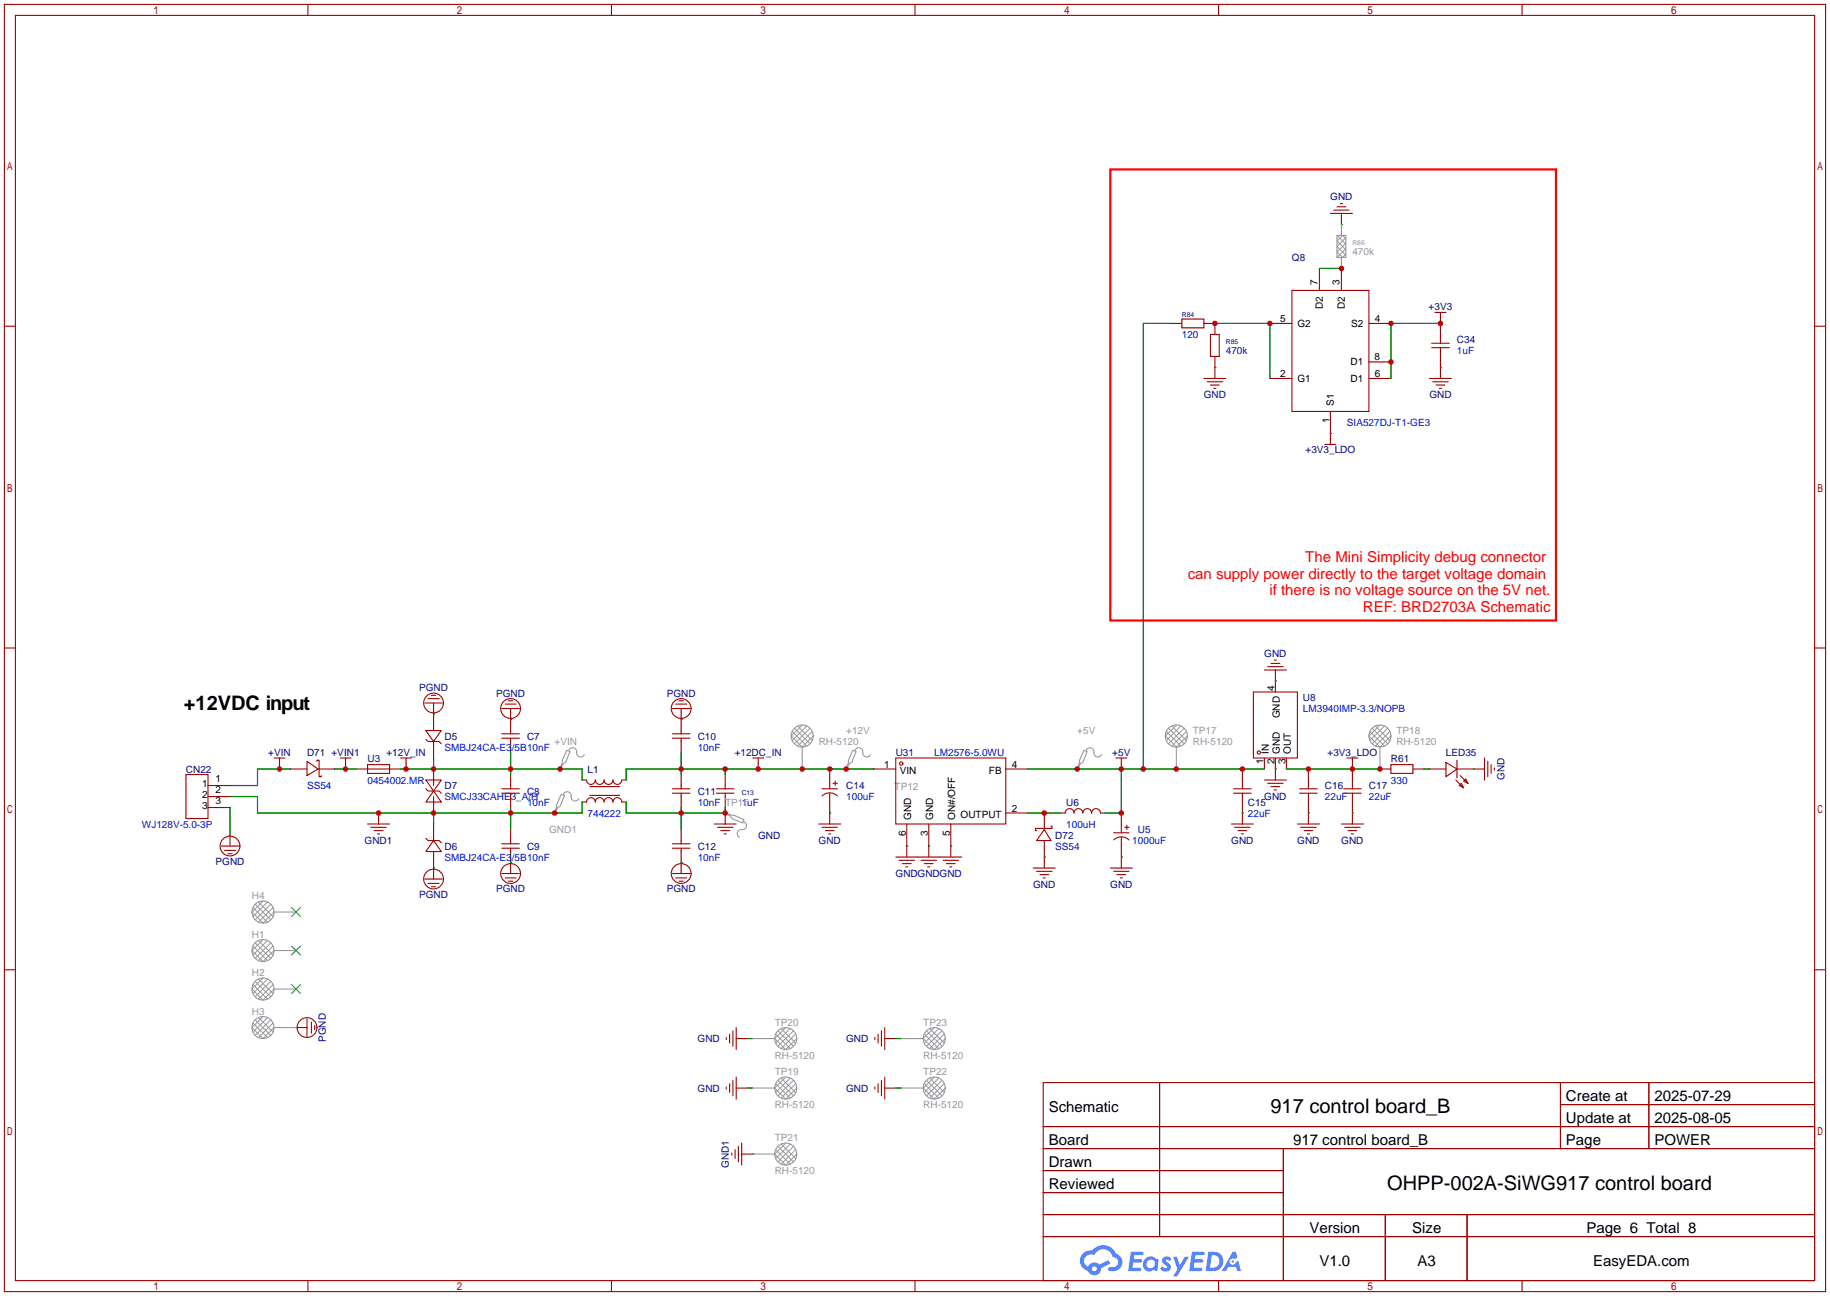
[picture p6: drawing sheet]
<svg xmlns="http://www.w3.org/2000/svg" width="422mm" height="299mm" viewBox="0 0 422 299" stroke-linecap="round" stroke-linejoin="round" font-family="sans-serif">
<g fill="none" stroke="#a10000" stroke-width=".25">
<path d="M1 1h420.4v297.2h-420.4zM3.6 3.6h415.2v292.1h-415.2zM71.1 1v2.6M141.1 1v2.6M211.2 1v2.6M281.3 1v2.6M351.3 1v2.6M1 75.3h2.6M418.8 75.3h2.6M1 149.6h2.6M418.8 149.6h2.6M1 223.9h2.6"/>
<path d="M418.8 223.9h2.6M240.8 249.9h178v45.8h-178zM267.7 249.9v35.6M360.2 249.9v15.3M360.2 255h58.6M380.6 249.9v15.3M240.8 260.1h178M240.8 265.2h178M240.8 270.3h55.4M240.8 275.3h55.4M296.2 265.2v30.5M71.1 295.7v2.5"/>
<path d="M141.1 295.7v2.5M211.2 295.7v2.5M240.8 280.4h178M240.8 285.5h178M281.3 295.7v2.5M319.8 280.4v15.3M338.6 280.4v15.3M351.3 295.7v2.5"/>
</g>
<g fill="#5487ff">
<path d="M268.5 290.3a1.3 1.3 0 0 1 1.9 .3l-.4 .6a.54 .54 0 0 0-1-.2l.2 .2a1.28 1.28 0 0 1 .8 2 1.53 1.53 0 0 1-2.2-.3l.5-.6 .8 .5a.31 .31 0 0 0 .3-.3 .31 .31 0 0 0-.2-.3 1.12 1.12 0 0 1-.7-1.9z"/>
<path d="M270.8 290.2h.8l.7 1.9 1.2-1.9h.9l-2.7 4.5h-.9l1-1.7z"/>
<path d="M261 289h2.3a.46 .46 0 0 1 .5 .1 .46 .46 0 0 1 .1 .5l-.3 .2h-1.8l-.1 .9h1.6a.4 .4 0 0 1 .3 .4 .4 .4 0 0 1-.4 .4h-1.6l-.2 1.2h1.4a.46 .46 0 0 1 .5 .1 .46 .46 0 0 1 .1 .5l-.4 .2h-2.6z"/>
<path d="M275.1 289h2.3a.47 .47 0 0 1 .5 .1 .47 .47 0 0 1 .1 .5l-.3 .2h-1.8l-.1 .9h1.6a.4 .4 0 0 1 .4 .4 .4 .4 0 0 1-.5 .4h-1.6l-.2 1.2h1.4a.46 .46 0 0 1 .5 .1 .46 .46 0 0 1 .1 .5l-.4 .2h-2.6z"/>
<path d="M284.5 289h.8l.3 1.3-.6 .4a.75 .75 0 0 0-1.1 .3 .75 .75 0 0 0 .5 1 .75 .75 0 0 0 .9-.6l.5-.3 .6 2.4h-.8l-.3-1h-1.8l-.5 1h-1z"/>
<path d="M278.9 289l-.6 4.5h1.4a2.27 2.27 0 0 0 2.7-2.3 2.27 2.27 0 0 0-2.7-2.2zM279.7 289.8a1.5 1.5 0 0 1 1.8 1.5 1.5 1.5 0 0 1-1.9 1.4h-.3z"/>
<path d="M264.4 290.6a1.6 1.6 0 0 0-.4 2.3 1.6 1.6 0 0 0 2.3 .2l.8 .4 .3-2.5-.1-.3h-.5a1.58 1.58 0 0 0-2.4-.1zM265 291.1a.99 .99 0 0 1 1.6 .6 .99 .99 0 0 1-1.3 1.1 .98 .98 0 0 1-.3-1.7z"/>
<path d="M250 289.4a2.37 2.37 0 0 0 1.1 4 1.54 1.54 0 0 0 1.8 1 1.54 1.54 0 0 0 1.2-1.6l2.2-1.1-.5-.8-2.1 1.1a1.57 1.57 0 0 0-2.6 .4 1.5 1.5 0 0 1-.7-2.1 1.5 1.5 0 0 1 2.2-.5 2.23 2.23 0 0 1 2.3-1.4 2.23 2.23 0 0 1 1.9 1.8 1.16 1.16 0 0 1 1.3 1.1 1.16 1.16 0 0 1-1.1 1.3h-.7a.47 .47 0 0 0-.5 .3 .47 .47 0 0 0 .4 .6 2.14 2.14 0 0 0 2.7-1.4 2.14 2.14 0 0 0-1.3-2.7 3.2 3.2 0 0 0-5.5-.7l-1.1 .1zM252 292.9a.6 .6 0 0 1 1.2 0 .6 .6 0 0 1-1.2 0z"/>
<circle cx="284.6" cy="291.3" r=".28"/>
</g>
<g fill="none" stroke="#a10000" stroke-width=".25">
<path d="M307.1 49.3h5.1M307.8 48.5h3.6M308.6 47.8h2M309.4 47h.5M309.6 49.3v2.5M270.3 74.7h2.5M272.8 73.7h5.1v2h-5.1zM277.9 74.7h2.5v2.5M279.4 77.2h2v5.1h-2zM293.1 74.7h5.1M298.2 67.1h17.8v27.9h-17.8zM304.5 62v5.1"/>
<path d="M309.6 62v5.1M316 74.7h5.1M330.5 79.2h4M331.2 72.1h2.6M332.5 72.1v7.1M277.9 87.4h5.1M278.6 88.1h3.6M279.4 88.9h2M280.2 89.7h.5M280.4 82.3v5.1M293.1 87.4h5.1M307.1 95v7.6"/>
<path d="M316 87.4h5.1M316 83.6h5.1M329.9 87.4h5.1M330.5 80.3h4M330.7 88.1h3.6M331.5 88.9h2M332.2 89.7h.5M332.5 80.3v7.1M305.8 102.6h2.6M289.3 159.8h10.2v15.2h-10.2zM291.8 154.7h5.1M292.6 153.9h3.6"/>
<path d="M293.4 153.2h2M294.1 152.4h.5M294.4 154.7v5.1M42.9 178.8h5.1v10.2h-5.1zM63.2 175h2.6M64.5 175v2.5M67.1 177.5h3.8M70.9 175.8l2.5 1.7-2.5 1.6zM73.2 175.8v-.3h.5v3.8h.5v-.2M73.4 177.5h3.8M78.5 175h2.5M79.8 175v2.5"/>
<path d="M82.3 177.5h10.2M84.8 176.5h5.1v2.1h-5.1zM92.5 175h2.5M93.7 175v2.5M98 162.3h4.1M98.3 170.7l.5 .5h2.5l.6 .5M98.3 168.7h3.6l-1.8 2.5zM98.8 161.3h2.5M99.6 160.5h1M100.1 162.3v6.4M100.1 171.2v3.8M100.1 177.5v3.9"/>
<path d="M115.8 170.4h4.1M115.8 169.4h4.1M115.8 163.6h4.1M116.6 162.6h2.5M117.3 161.8h1.1M117.9 163.6v5.8M117.9 170.4v3.3M117.9 178.8v3.3M155.2 170.4h4.1M155.2 169.4h4.1M155.2 163.6h4.1M156 162.6h2.5"/>
<path d="M156.7 161.8h1M157.2 163.6v5.8M157.2 170.4v3.3M157.2 178.8v3.3M167.4 178.8v3.3M173.7 175h2.6M175 175v2.5M191.5 177.5v4.6M201.7 177.5h5.1M206.8 175h25.4v15.2h-25.4zM232.2 177.5h5M257.6 175h2.5"/>
<path d="M258.8 175v2.5M286.8 177.5v4.6M291.8 175v2.5M294.4 175v5.1M296.9 175v2.5M302 177.5v4.6M310.9 175h2.5M312.2 175v7.1M318.5 177.5h2.6M321.1 176.5h5v2.1h-5zM326.1 177.5h2.6M329.9 177.5h3.9"/>
<path d="M333.8 176l2.5 1.5-2.5 1.8zM336.3 177.5h6.3M336.3 175.5v4.1M337.1 179.1l1.7 1.7M342.6 175v5.1M343.4 175.8v3.5M344.2 176.5v2.1M344.9 177.3v.5M48 181.4h5.1M48 183.9h5.1M48 186.4h5.1M51.1 195.3h4"/>
<path d="M51.8 196.3h2.6M52.6 197.1h1M53.1 192.8v2.5M84.8 190.2h5.1M85.6 191h3.6M86.4 191.8h2M87.1 192.5h.5M87.4 187.7v2.5M98.3 193.5l.5 .6h2.5l.6 .5M98.3 182.1l.5 .5h2.5l.6 .5M98.3 180.1h3.6l-1.8 2.5zM100.1 194.1l1.8 2.5h-3.6z"/>
<path d="M100.1 182.6l1.8 2.6h-3.6zM100.1 183.9v3.8M100.1 190.2v3.9M100.1 196.6v6.3M115.8 183.1h4.1M115.8 182.1h4.1M115.8 195.8h4.1M115.8 194.8h4.1M117.9 183.1v3.3M117.9 191.5v3.3M117.9 195.8v5.9M134.4 185.2h1a1.02 1.02 0 0 1 1-1.1 1.02 1.02 0 0 1 1 1.1 1.02 1.02 0 0 1 1-1.1 1.02 1.02 0 0 1 1 1.1 1.02 1.02 0 0 1 1.1-1.1 1.02 1.02 0 0 1 1 1.1 1.02 1.02 0 0 1 1-1.1 1.02 1.02 0 0 1 1 1.1h1"/>
<path d="M134.4 180.1h1a1.02 1.02 0 0 0 1 1 1.02 1.02 0 0 0 1-1 1.02 1.02 0 0 0 1 1 1.02 1.02 0 0 0 1-1 1.02 1.02 0 0 0 1.1 1 1.02 1.02 0 0 0 1-1 1.02 1.02 0 0 0 1 1 1.02 1.02 0 0 0 1-1h1M136.1 181.6h6.9M136.1 183.6h6.9M155.2 183.1h4.1M155.2 182.1h4.1M155.2 195.8h4.1M155.2 194.8h4.1M157.2 183.1v3.3M157.2 191.5v3.3M157.2 195.8v5.9M164.8 190.2h5.1M165.4 183.1h4"/>
<path d="M165.4 182.1h4M165.6 191h3.6M166.4 191.8h2M167.1 192.5h.5M167.4 183.1v3.3M167.4 187.7v2.5M189 190.2h5.1M189.7 182.1h3.6M189.7 191h3.6M189.8 183.8a2.54 2.54 0 0 1 3.5 0M190.5 191.8h2M191.3 192.5h.5"/>
<path d="M191.5 183.1v7.1M192.3 180.8h1M192.8 180.3v1.1M206.8 197.9h15.2M207.5 198.6h3.6M208.3 199.4h2M209.3 190.2v7.7M212.6 198.6h3.6M213.4 199.4h2M214.4 190.2v7.7M217.7 198.6h3.5M218.4 199.4h2.1"/>
<path d="M219.5 190.2v7.7M232.2 187.7h5M241 191.5l1.6 2.6h-3.3zM241 187.7v3.8M241 194.1v6.3M242.6 190.8h.2v.5h-3.8v.5h.3M244.9 187.7h1a1.02 1.02 0 0 1 1-1 1.02 1.02 0 0 1 1 1 1.02 1.02 0 0 1 1-1 1.02 1.02 0 0 1 1 1 1.02 1.02 0 0 1 1.1-1 1.02 1.02 0 0 1 1 1 1.02 1.02 0 0 1 1-1 1.02 1.02 0 0 1 1 1h1M257 192.3h3.6M257.1 193.9a2.54 2.54 0 0 1 3.5 0M258.8 187.7v4.6M258.8 193.3v7.1M259.6 191h1"/>
<path d="M260.1 190.5v1M284.2 190.2h5.1M284.7 183.1h4.1M284.7 182.1h4.1M285 191h3.5M285.8 191.8h2M286.5 192.5h.5M286.8 183.1v7.1M291.8 180.1h5.1M292.6 180.8h3.6M293.4 181.6h2M294.1 182.4h.5"/>
<path d="M299.5 190.2h5M300 183.1h4M300 182.1h4M300.2 191h3.6M301 191.8h2M301.8 192.5h.5M302 183.1v7.1M309.6 190.2h5.1M310.1 183.1h4.1M310.1 182.1h4.1M310.4 191h3.5M311.1 191.8h2.1"/>
<path d="M311.9 192.5h.5M312.2 183.1v7.1M336 180.1l1.8 1.8M336.8 181.4l.5-.6 .5 1.1zM337.8 180.3l.5-.5 .5 1zM98 202.9h4.1M98.8 204h2.5M99.6 204.7h1M115.8 201.7h4.1M116.6 202.7h2.5M117.3 203.5h1.1M155.2 201.7h4.1"/>
<path d="M156 202.7h2.5M156.7 203.5h1M209 200.2h.5M214.1 200.2h.5M219.2 200.2h.5M238.5 200.4h5.1M239.3 201.2h3.5M240 201.9h2.1M240.8 202.7h.5M256.3 200.4h5.1M257 201.2h3.6M257.8 201.9h2"/>
<path d="M258.6 202.7h.5M68.3 237.2h2.6M70.9 235.2v4.1M71.9 236v2.5M72.6 236.7v1M167.6 239.5v.5M168.4 238.8v2M169.2 238v3.6M169.9 239.8h2.6M169.9 237.2v5.1M201.9 239.5v.5M202.7 238.8v2"/>
<path d="M203.5 238v3.6M204.2 239.8h2.6M204.2 237.2v5.1M167.6 251v.5M168.4 250.2v2M169.2 249.4v3.6M169.9 248.7v5M169.9 251.2h2.6M201.9 251v.5M202.7 250.2v2M203.5 249.4v3.6M204.2 251.2h2.6"/>
<path d="M204.2 248.7v5M168.9 266.2v.5M169.7 265.4v2.1M170.4 264.7v3.5M171.2 266.4h2.5M171.2 263.9v5.1"/>
<circle cx="100.1" cy="162.3" r="2.29"/>
<circle cx="117.9" cy="163.6" r="2.29"/>
<circle cx="157.2" cy="163.6" r="2.29"/>
<circle cx="208" cy="176.3" r=".38"/>
<circle cx="290.6" cy="173.7" r=".38"/>
<circle cx="53.1" cy="195.3" r="2.29"/>
<circle cx="100.1" cy="202.9" r="2.29"/>
<circle cx="117.9" cy="201.7" r="2.29"/>
<circle cx="157.2" cy="201.7" r="2.29"/>
<circle cx="70.9" cy="237.2" r="2.29"/>
</g>
<g fill="none" stroke="#008700" stroke-width=".25">
<path d="M309.6 51.8h.1M270.3 74.7h-6.4v102.8M280.4 74.7h12.7v12.7M304.5 62h5.1M332.5 74.7h-11.4v12.7M280.4 84.8h.1M332.5 84.8h.1M307.1 100.1h.1M294.4 157.2h.1M67.1 177.5h-7.7v3.9h-6.3M77.2 177.5h5.1M92.5 177.5h41.9v2.6"/>
<path d="M100.1 164.8h.1M100.1 175v2.5M117.9 166.1h.1M117.9 173.7v5.1M157.2 166.1h.1M157.2 173.7v5.1M167.4 177.5v1.3M201.7 177.5h-57.2v2.6M237.2 177.5h54.6M258.8 177.5v10.2h-3.8M294.4 177.5h.1M296.9 177.5h21.6"/>
<path d="M328.7 177.5h1.2M340.1 177.5h.1M53.1 183.9h6.3v3.8h75v-2.5M53.1 186.4v6.4M100.1 187.7v2.5M117.9 199.1h.1M117.9 186.4v5.1M144.5 185.2v2.5h22.9v-1.3M157.2 199.1h.1M157.2 186.4v5.1M191.5 187.7h.1M209.3 195.3h.1"/>
<path d="M214.4 195.3h.1M219.5 195.3h.1M237.2 187.7h7.7M241 197.9h.1M258.8 197.9h.1M286.8 187.7h.1M302 187.7h.1M312.2 187.7h.1M100.1 200.4h.1M68.3 237.2h.1M172.5 239.8h1.2M206.8 239.8h1.2"/>
<path d="M172.5 251.2h1.2M206.8 251.2h1.2M173.7 266.4h.1"/>
</g>
<path d="M256.3 39.1h102.9v104.2h-102.9z" fill="none" stroke="#f00" stroke-width=".51"/>
<g fill="none" stroke="#999" stroke-width=".25">
<path d="M308.6 54.4h2v5h-2zM309.6 51.8v2.6M309.6 59.4v2.6M129.3 177.3v.2M130.8 173.2l.8 .3-1 2.5-.6 .3-.7 1.2 .5-1.5v-.5zM131.3 173.2a.93 .93 0 0 1 1.1-.5 .93 .93 0 0 1 .7 1 .94 .94 0 0 0 .7 1 .94 .94 0 0 0 1.1-.5M185.2 172.5v5M195.3 177.3v.2M196.8 173.2l.8 .3-1 2.5-.5 .3-.8 1.2 .5-1.5v-.5zM197.4 173.2a.93 .93 0 0 1 1.1-.5 .93 .93 0 0 1 .6 1 .94 .94 0 0 0 .7 1 .94 .94 0 0 0 1.1-.5M248.7 177.3v.2M250.2 173.2l.8 .3-1.1 2.5-.5 .3-.7 1.2 .5-1.5v-.5z"/>
<path d="M250.7 173.2a.93 .93 0 0 1 1.1-.5 .93 .93 0 0 1 .7 1 .94 .94 0 0 0 .7 1 .94 .94 0 0 0 1.1-.5M271.5 172.5v5M318.5 172.5v5M128 187.5v.2M129.5 183.4l.8 .2-1 2.6-.5 .2-.8 1.3 .5-1.5v-.5zM130 183.4a.93 .93 0 0 1 1.2-.6 .93 .93 0 0 1 .6 1.1 .94 .94 0 0 0 .7 1 .94 .94 0 0 0 1.1-.5M167.4 187.7l1.5 .5h.5l2.3 1-.3 .8-2.5-1-.2-.5zM167.4 187.7h.2M171.7 189.7a.93 .93 0 0 1 .6 1.2 .93 .93 0 0 1-1.1 .6 .94 .94 0 0 0-1 .7 .94 .94 0 0 0 .5 1.1M63.2 219.5h5.1M63.2 210.6h5.1M63.2 228.3h5.1"/>
<path d="M63.2 237.2h5.1M173.7 239.8h5.1M208 239.8h5.1M173.7 251.2h5.1M208 251.2h5.1M173.7 266.4h5.1"/>
<circle cx="185.2" cy="169.9" r="2.54"/>
<circle cx="271.5" cy="169.9" r="2.54"/>
<circle cx="318.5" cy="169.9" r="2.54"/>
<circle cx="60.7" cy="210.6" r="2.54"/>
<circle cx="60.7" cy="219.5" r="2.54"/>
<circle cx="60.7" cy="237.2" r="2.54"/>
<circle cx="60.7" cy="228.3" r="2.54"/>
<circle cx="181.4" cy="239.8" r="2.54"/>
<circle cx="215.6" cy="239.8" r="2.54"/>
<circle cx="181.4" cy="251.2" r="2.54"/>
<circle cx="215.6" cy="251.2" r="2.54"/>
<circle cx="181.4" cy="266.4" r="2.54"/>
</g>
<path d="M67.3 218.4l2 2.1M67.3 209.5l2 2.1M69.3 218.4l-2 2.1M69.3 209.5l-2 2.1M67.3 227.3l2 2.1M69.3 227.3l-2 2.1" fill="none" stroke="#3c3" stroke-width=".25"/>
<g fill="none" stroke="#999" stroke-width=".23">
<path d="M308.6 54.4l2 2M310.6 55.1l-.7-.7-1.3 1.2 2 2.1M310.6 54.9l-2 2 2 2M310.6 56.1l-2 2.1 1.3 1.2 .7-.7M310.6 57.4l-2 2M182.9 168.9l3.3 3.3M183.4 168.1l3.6 3.6M184.1 167.6l3.4 3.4M185.2 167.4l-2.6 2.5 2.6 2.6 2.5-2.6M186.2 167.6l-3.3 3.4M187 168.1l-3.6 3.6M187.5 168.9l-3.4 3.3"/>
<path d="M269.2 168.9l3.4 3.3M269.7 168.1l3.6 3.6M270.5 167.6l3.3 3.4M271.5 167.4l-2.5 2.5 2.5 2.6 2.6-2.6M272.6 167.6l-3.4 3.4M273.3 168.1l-3.6 3.6M273.8 168.9l-3.3 3.3M316.2 168.9l3.4 3.3M316.7 168.1l3.6 3.6M317.5 167.6l3.3 3.4M318.5 167.4l-2.5 2.5 2.5 2.6 2.6-2.6M319.6 167.6l-3.4 3.4"/>
<path d="M320.3 168.1l-3.6 3.6M320.8 168.9l-3.3 3.3M58.4 218.4l3.4 3.4M58.4 209.5l3.4 3.4M58.9 217.7l3.6 3.6M58.9 208.8l3.6 3.6M59.7 217.1l3.3 3.4M59.7 208.3l3.3 3.3M60.7 216.9l-2.5 2.6 2.5 2.5 2.5-2.5M60.7 208l-2.5 2.6 2.5 2.5 2.5-2.5M61.8 217.1l-3.4 3.4M61.8 208.3l-3.4 3.3"/>
<path d="M62.5 217.7l-3.6 3.6M62.5 208.8l-3.6 3.6M63 218.4l-3.3 3.4M63 209.5l-3.3 3.4M58.4 227.3l3.4 3.4M58.4 236.2l3.4 3.4M58.9 226.6l3.6 3.5M58.9 235.4l3.6 3.6M59.7 226l3.3 3.4M59.7 234.9l3.3 3.4M60.7 225.8l-2.5 2.5 2.5 2.6 2.5-2.6M60.7 234.7l-2.5 2.5 2.5 2.6 2.5-2.6"/>
<path d="M61.8 226l-3.4 3.4M61.8 234.9l-3.4 3.4M62.5 226.6l-3.6 3.5M62.5 235.4l-3.6 3.6M63 227.3l-3.3 3.4M63 236.2l-3.3 3.4M179 238.7l3.4 3.4M179.6 238l3.6 3.6M180.3 237.5l3.4 3.3M181.4 237.2l-2.6 2.6 2.6 2.5 2.5-2.5M182.4 237.5l-3.4 3.3M183.2 238l-3.6 3.6"/>
<path d="M183.7 238.7l-3.4 3.4M213.3 238.7l3.4 3.4M213.9 238l3.5 3.6M214.6 237.5l3.4 3.3M215.6 237.2l-2.5 2.6 2.5 2.5 2.6-2.5M216.7 237.5l-3.4 3.3M217.4 238l-3.5 3.6M218 238.7l-3.4 3.4M179 250.2l3.4 3.3M179.6 249.4l3.6 3.6M180.3 248.9l3.4 3.4M181.4 248.7l-2.6 2.5 2.6 2.5 2.5-2.5"/>
<path d="M182.4 248.9l-3.4 3.4M183.2 249.4l-3.6 3.6M183.7 250.2l-3.4 3.3M213.3 250.2l3.4 3.3M213.9 249.4l3.5 3.6M214.6 248.9l3.4 3.4M215.6 248.7l-2.5 2.5 2.5 2.5 2.6-2.5M216.7 248.9l-3.4 3.4M217.4 249.4l-3.5 3.6M218 250.2l-3.4 3.3M179 265.4l3.4 3.4M179.6 264.6l3.6 3.6"/>
<path d="M180.3 264.1l3.4 3.4M181.4 263.9l-2.6 2.5 2.6 2.6 2.5-2.6M182.4 264.1l-3.4 3.4M183.2 264.6l-3.6 3.6M183.7 265.4l-3.4 3.4"/>
</g>
<g fill="#c00">
<circle cx="129.3" cy="177.5" r=".63"/>
<circle cx="117.9" cy="177.5" r=".63"/>
<circle cx="100.1" cy="177.5" r=".63"/>
<circle cx="93.7" cy="177.5" r=".63"/>
<circle cx="117.9" cy="187.7" r=".63"/>
<circle cx="100.1" cy="187.7" r=".63"/>
<circle cx="87.4" cy="187.7" r=".63"/>
<circle cx="128" cy="187.7" r=".63"/>
<circle cx="167.4" cy="187.7" r=".63"/>
<circle cx="157.2" cy="187.7" r=".63"/>
<circle cx="241" cy="187.7" r=".63"/>
<circle cx="302" cy="177.5" r=".63"/>
<circle cx="312.2" cy="177.5" r=".63"/>
<circle cx="318.5" cy="177.5" r=".63"/>
<circle cx="79.8" cy="177.5" r=".63"/>
<circle cx="64.5" cy="177.5" r=".63"/>
<circle cx="286.8" cy="177.5" r=".63"/>
<circle cx="271.5" cy="177.5" r=".63"/>
<circle cx="263.9" cy="177.5" r=".63"/>
<circle cx="258.8" cy="177.5" r=".63"/>
<circle cx="258.8" cy="187.7" r=".63"/>
<circle cx="248.7" cy="177.5" r=".63"/>
<circle cx="191.5" cy="177.5" r=".63"/>
<circle cx="195.3" cy="177.5" r=".63"/>
<circle cx="185.2" cy="177.5" r=".63"/>
<circle cx="175" cy="177.5" r=".63"/>
<circle cx="167.4" cy="177.5" r=".63"/>
<circle cx="157.2" cy="177.5" r=".63"/>
<circle cx="309.6" cy="62" r=".63"/>
<circle cx="321.1" cy="83.6" r=".63"/>
<circle cx="321.1" cy="74.7" r=".63"/>
<circle cx="332.5" cy="74.7" r=".63"/>
<circle cx="293.1" cy="74.7" r=".63"/>
<circle cx="280.4" cy="74.7" r=".63"/>
</g>
<g font-size="4.6">
<text x="42.5" y="163.9">+12VDC input</text>
<text x="293.3" y="257">917 control board_B</text>
<text x="320.2" y="274.8">OHPP-002A-SiWG917 control board</text>
</g>
<g font-size="3.5" fill="#f00">
<text x="301.3" y="129.9">The Mini Simplicity debug connector</text>
<text x="274.1" y="133.7">can supply power directly to the target voltage domain</text>
<text x="293" y="137.5">if there is no voltage source on the 5V net.</text>
<text x="314.6" y="141.3">REF: BRD2703A Schematic</text>
</g>
<g font-size="3.5">
<text x="242.1" y="256.7">Schematic</text>
<text x="361.5" y="254.2">Create at</text>
<text x="381.9" y="254.2">2025-07-29</text>
<text x="361.5" y="259.2">Update at</text>
<text x="381.9" y="259.2">2025-08-05</text>
<text x="242.1" y="264.3">Board</text>
<text x="242.1" y="269.4">Drawn</text>
<text x="298.5" y="264.3">917 control board_B</text>
<text x="361.5" y="264.3">Page</text>
<text x="381.9" y="264.3">POWER</text>
<text x="242.1" y="274.5">Reviewed</text>
<text x="302.3" y="284.6">Version</text>
<text x="326" y="284.6">Size</text>
<text x="366.2" y="284.6">Page 6 Total 8</text>
<text x="304.6" y="292.3">V1.0</text>
<text x="327.2" y="292.3">A3</text>
<text x="367.7" y="292.3">EasyEDA.com</text>
</g>
<g font-size="2.3" fill="#000080">
<text x="307.1" y="46.3">GND</text>
<text x="298.2" y="60.2">Q8</text>
<text x="329.8" y="71.7">+3V3</text>
<text x="336.3" y="79.3">C34</text>
<text x="277.9" y="92">GND</text>
<text x="329.9" y="92">GND</text>
<text x="301.3" y="104.7">+3V3_LDO</text>
<text x="291.8" y="151.7">GND</text>
<text x="96.7" y="159.6">PGND</text>
<text x="114.5" y="160.8">PGND</text>
<text x="153.9" y="160.8">PGND</text>
<text x="300.7" y="161.8">U8</text>
<text x="102.6" y="170.7">D5</text>
<text x="121.7" y="170.7">C7</text>
<text x="161" y="170.7">C10</text>
<text x="42.9" y="178.4">CN22</text>
<text x="61.9" y="174.5">+VIN</text>
<text x="70.9" y="174.5">D71 +VIN1</text>
<text x="84.8" y="175.8">U3</text>
<text x="89.2" y="174.5">+12V_IN</text>
<text x="135.6" y="178.4">L1</text>
<text x="169.6" y="174.5">+12DC_IN</text>
<text x="206.8" y="174.5">U31</text>
<text x="256.7" y="174.5">+5V</text>
<text x="306.4" y="174.5">+3V3_LDO</text>
<text x="321.1" y="175.8">R61</text>
<text x="333.8" y="174.5">LED35</text>
<text x="102.6" y="182.2">D7</text>
<text x="121.7" y="183.4">C8</text>
<text x="161" y="183.4">C11</text>
<text x="195.3" y="182.2">C14</text>
<text x="246.1" y="186">U6</text>
<text x="288" y="186">C15</text>
<text x="291.8" y="184.7">GND</text>
<text x="305.8" y="182.2">C16</text>
<text x="316" y="182.2">C17</text>
<text x="347.3" y="180.1" transform="rotate(-90 347.3 180.1)">GND</text>
<text x="84.2" y="194.9">GND1</text>
<text x="102.6" y="196.1">D6</text>
<text x="121.7" y="196.1">C9</text>
<text x="161" y="196.1">C12</text>
<text x="175" y="193.6">GND</text>
<text x="189" y="194.9">GND</text>
<text x="243.6" y="193.6">D72</text>
<text x="262.6" y="192.3">U5</text>
<text x="284.2" y="194.9">GND</text>
<text x="299.4" y="194.9">GND</text>
<text x="309.6" y="194.9">GND</text>
<text x="49.8" y="199.7">PGND</text>
<text x="206.7" y="202.5">GNDGNDGND</text>
<text x="96.7" y="207.3">PGND</text>
<text x="114.5" y="206">PGND</text>
<text x="153.9" y="206">PGND</text>
<text x="238.5" y="205">GND</text>
<text x="256.3" y="205">GND</text>
<text x="75.2" y="240.6" transform="rotate(-90 75.2 240.6)">PGND</text>
<text x="161" y="240.6">GND</text>
<text x="195.3" y="240.6">GND</text>
<text x="161" y="252">GND</text>
<text x="195.3" y="252">GND</text>
<text x="168.2" y="269.7" transform="rotate(-90 168.2 269.7)">GND1</text>
</g>
<g font-size="2.3" fill="#999">
<text x="312.2" y="59">470k</text>
<text x="128" y="172">+VIN</text>
<text x="189" y="172">RH-5120</text>
<text x="195.3" y="169.5">+12V</text>
<text x="248.7" y="169.5">+5V</text>
<text x="275.3" y="169.5">TP17</text>
<text x="275.3" y="172">RH-5120</text>
<text x="322.3" y="169.5">TP18</text>
<text x="322.3" y="172">RH-5120</text>
<text x="167.4" y="186">TP15</text>
<text x="206.5" y="182.4">TP12</text>
<text x="126.7" y="192.3">GND1</text>
<text x="58.2" y="207.6">H4</text>
<text x="58.2" y="216.5">H1</text>
<text x="58.2" y="225.3">H2</text>
<text x="58.2" y="234.2">H3</text>
<text x="178.8" y="236.8">TP20</text>
<text x="213.1" y="236.8">TP23</text>
<text x="178.8" y="244.4">RH-5120</text>
<text x="213.1" y="244.4">RH-5120</text>
<text x="178.8" y="248.2">TP19</text>
<text x="213.1" y="248.2">TP22</text>
<text x="178.8" y="255.8">RH-5120</text>
<text x="213.1" y="255.8">RH-5120</text>
<text x="178.8" y="263.4">TP21</text>
<text x="178.8" y="271.1">RH-5120</text>
</g>
<g font-size="2.3">
<text x="304.1" y="65.8" transform="rotate(-90 304.1 65.8)">7</text>
<text x="309.2" y="65.8" transform="rotate(-90 309.2 65.8)">3</text>
<text x="305.4" y="71.3" transform="rotate(-90 305.4 71.3)">D2</text>
<text x="310.4" y="71.3" transform="rotate(-90 310.4 71.3)">D2</text>
<text x="295.5" y="74.4">5</text>
<text x="299.5" y="75.5">G2</text>
<text x="311.9" y="75.5">S2</text>
<text x="317.4" y="74.4">4</text>
<text x="317.2" y="83.1">8</text>
<text x="295.5" y="87.1">2</text>
<text x="299.5" y="88.2">G1</text>
<text x="311.8" y="88.2">D1</text>
<text x="311.8" y="84.4">D1</text>
<text x="317.4" y="87.1">6</text>
<text x="307.9" y="93.7" transform="rotate(-90 307.9 93.7)">S1</text>
<text x="306.9" y="97.7" transform="rotate(-90 306.9 97.7)">1</text>
<text x="294.2" y="159.6" transform="rotate(-90 294.2 159.6)">4</text>
<text x="295.4" y="165.8" transform="rotate(-90 295.4 165.8)">GND</text>
<text x="204.1" y="177.3">1</text>
<text x="207.7" y="178.6">VIN</text>
<text x="228.3" y="178.6">FB</text>
<text x="233.6" y="177.3">4</text>
<text x="291.6" y="176.4" transform="rotate(-90 291.6 176.4)">1</text>
<text x="292.9" y="174.1" transform="rotate(-90 292.9 174.1)">IN</text>
<text x="294.2" y="176.4" transform="rotate(-90 294.2 176.4)">2</text>
<text x="295.4" y="174.1" transform="rotate(-90 295.4 174.1)">GND</text>
<text x="296.7" y="176.4" transform="rotate(-90 296.7 176.4)">3</text>
<text x="298" y="174.1" transform="rotate(-90 298 174.1)">OUT</text>
<text x="46.7" y="181.7">1</text>
<text x="46.7" y="184.2">2</text>
<text x="49.8" y="180.6">1</text>
<text x="49.8" y="183.2">2</text>
<text x="49.8" y="185.7">3</text>
<text x="46.7" y="186.7">3</text>
<text x="210.3" y="189.3" transform="rotate(-90 210.3 189.3)">GND</text>
<text x="215.4" y="189.3" transform="rotate(-90 215.4 189.3)">GND</text>
<text x="220.5" y="189.3" transform="rotate(-90 220.5 189.3)">ON#/OFF</text>
<text x="221.7" y="188.7">OUTPUT</text>
<text x="233.6" y="187.5">2</text>
<text x="209.1" y="192.9" transform="rotate(-90 209.1 192.9)">6</text>
<text x="214.1" y="192.9" transform="rotate(-90 214.1 192.9)">3</text>
<text x="219.2" y="192.9" transform="rotate(-90 219.2 192.9)">5</text>
</g>
<g font-size="2.3" fill="#00f">
<text x="272.8" y="78">120</text>
<text x="283" y="81.8">470k</text>
<text x="336.3" y="81.8">1uF</text>
<text x="310.9" y="98.3">SIA527DJ-T1-GE3</text>
<text x="300.7" y="164.4">LM3940IMP-3.3/NOPB</text>
<text x="102.6" y="173.3">SMBJ24CA-E3/5B10nF</text>
<text x="161" y="173.3">10nF</text>
<text x="215.6" y="174.5">LM2576-5.0WU</text>
<text x="70.9" y="182.2">SS54</text>
<text x="84.8" y="180.9">0454002.MR</text>
<text x="102.6" y="184.7">SMCJ33CAHE3_A/H</text>
<text x="121.7" y="186">10nF</text>
<text x="161" y="186">10nF</text>
<text x="171.2" y="186">1uF</text>
<text x="195.3" y="184.7">100uF</text>
<text x="305.8" y="184.7">22uF</text>
<text x="316" y="184.7">22uF</text>
<text x="321.1" y="180.9">330</text>
<text x="32.8" y="191.1">WJ128V-5.0-3P</text>
<text x="135.6" y="188.5">744222</text>
<text x="246.1" y="191.1">100uH</text>
<text x="288" y="188.5">22uF</text>
<text x="243.6" y="196.1">SS54</text>
<text x="261.4" y="194.9">1000uF</text>
<text x="102.6" y="198.7">SMBJ24CA-E3/5B10nF</text>
<text x="161" y="198.7">10nF</text>
</g>
<text font-size="1.6" fill="#999" x="312.2" y="56.6">R86</text>
<g font-size="1.6" fill="#000080">
<text x="272.8" y="73.1">R84</text>
<text x="283" y="79.4">R85</text>
<text x="171.2" y="183.6">C13</text>
</g>
</svg>
